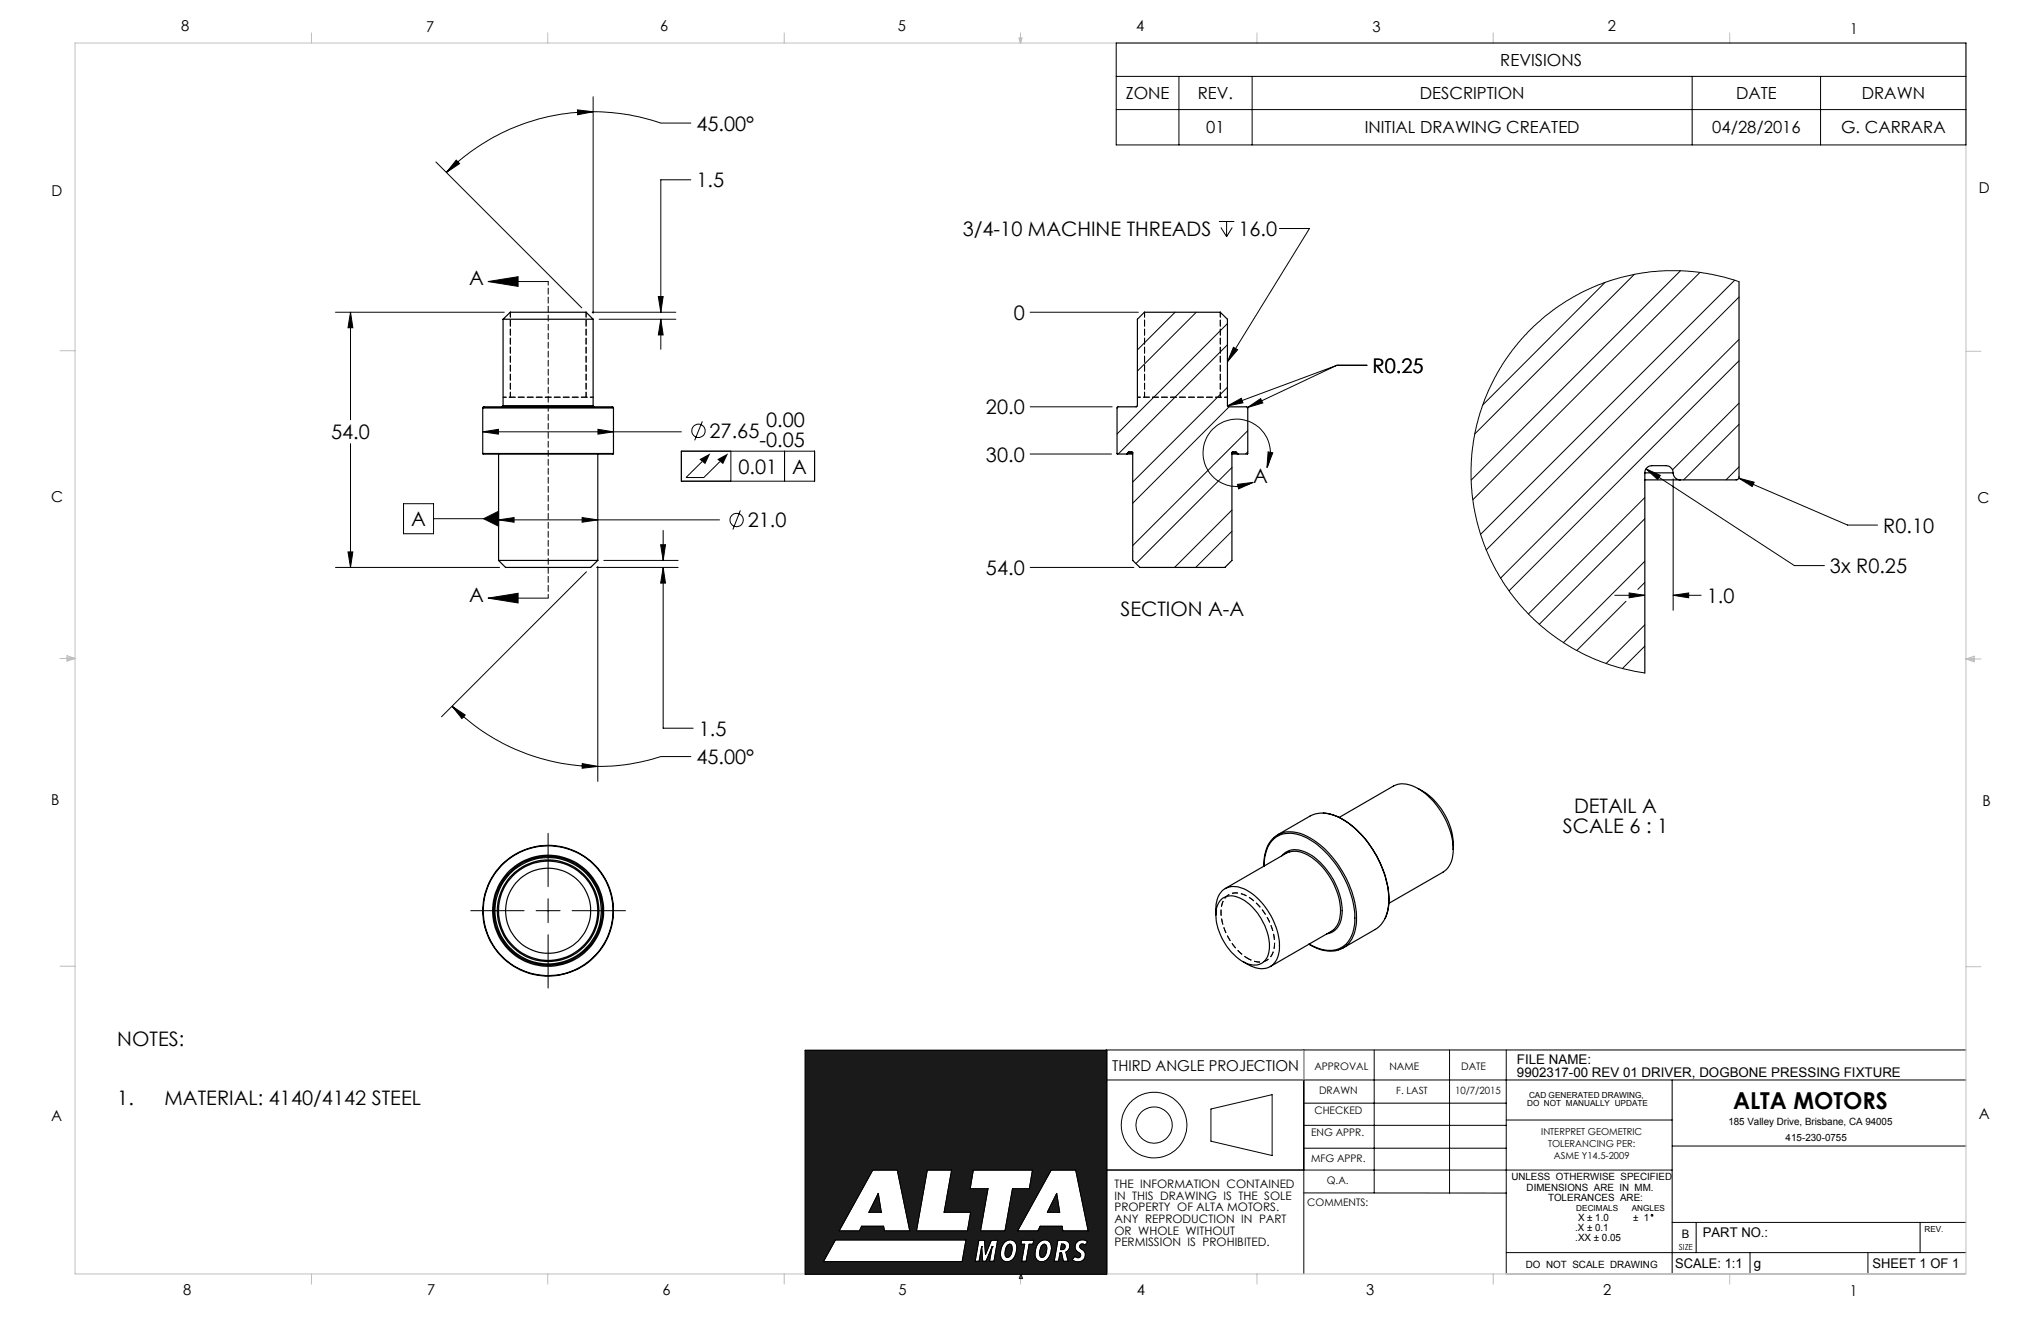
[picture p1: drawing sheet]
<svg xmlns="http://www.w3.org/2000/svg" width="432mm" height="279mm" viewBox="0 0 432 279" stroke-linecap="round" stroke-linejoin="round" font-family="sans-serif">
<g fill="none" stroke="#000" stroke-width=".21">
<path d="M170.4 222.1h63.7v47.4h-63.7zM234 228.4h181.9M256.2 234.6l12.9-3.1v12.9l-12.9-3zM275.8 238h42.9M275.8 233.3h42.9M275.8 222.1v47.3M290.7 222.1v30.2M306.7 222.1v30.2M318.7 222.1v47.4M318.7 236.9h35.1M353.8 228.4v41.1M415.9 222.1h-181.9v47.4"/>
<path d="M184.6 247.5h5.2l2.7 12.8h-5.4l-.2-.9h-4.6l-.5 .9h-4.3zM185.8 252.4l.6 4h-2.6zM196.2 247.5h5.1l-1.6 8.9h5.7l-.7 3.9h-10.8zM205.9 247.5h12.5l-.6 3.9h-3.6l-1.6 8.9h-5.2l1.6-8.9h-3.8zM222.4 247.5h5.2l2.6 12.8h-5.3l-.2-.9h-4.6l-.5 .9h-4.3zM223.6 252.4l.6 4h-2.6zM234 247.5h119.8M275.8 252.3h42.9M275.8 242.9h42.9M353.8 258.6h62.1M353.8 242.4h62.1M358.8 258.6v6.3"/>
<path d="M406.2 258.6v6.3M176.7 262.3h27.7l-.8 4.5h-29.4zM207.7 263.7h.1M207.7 263.7l-.5 3.1h-.9l.8-4.5h1.2l.2 3 1.2-3h1.4l-.8 4.5h-1l.6-3.1M207.7 263.7l.2 3.1h.7l1.3-3.1M209.9 263.7h.1M212.5 262.7a1.5 1.5 0 0 1 1.8-.3 1.5 1.5 0 0 1 .8 1.7 2.51 2.51 0 0 1-2.1 2.8 1.51 1.51 0 0 1-1.4-1.8 3.6 3.6 0 0 1 .9-2.4zM213.2 263.3l.4-.2a.84 .84 0 0 1 .5 1.2l-.2 1a.79 .79 0 0 1-1 .6 2.06 2.06 0 0 1 .3-2.6zM216.1 262.3h2.6l-.2 .9h-.8l-.6 3.6h-1l.7-3.6h-.8zM219.9 262.7a1.5 1.5 0 0 1 1.8-.3 1.5 1.5 0 0 1 .8 1.7 2.58 2.58 0 0 1-2.2 2.8 1.46 1.46 0 0 1-1.3-1.8 3.2 3.2 0 0 1 .9-2.4zM220.5 263.3l.4-.2a.84 .84 0 0 1 .5 1.2l-.2 1a.73 .73 0 0 1-1 .6 2.06 2.06 0 0 1 .3-2.6zM223.8 262.3a2.71 2.71 0 0 1 2.2 .3 1.46 1.46 0 0 1-.5 2.2l.5 2h-1l-.4-1.8h-.3l-.4 1.8h-.9z"/>
<path d="M224.6 263.1h.3a.64 .64 0 0 1 .4 .9 .64 .64 0 0 1-.9 .3zM228 262.5a1.68 1.68 0 0 1 2.1 .2l-.5 .6-.5-.2h-.4l-.2 .3a1.81 1.81 0 0 0 .9 1.3 1.56 1.56 0 0 1-.5 2 1.56 1.56 0 0 1-2.1-.3l.6-.7a.63 .63 0 0 0 .8 .3 .63 .63 0 0 0 .3-.9 1.48 1.48 0 0 1-1.1-1.1 1.48 1.48 0 0 1 .6-1.5zM318.7 264.9h97.2M370.2 264.9v4.6M395.2 264.9v4.6"/>
<circle cx="244.1" cy="238" r="3.8"/>
<circle cx="244.2" cy="238" r="6.9"/>
</g>
<path d="M234.1 222.1v47.4" fill="none" stroke="#191924" stroke-width=".25"/>
<g fill="none" stroke="#c0c0c0" stroke-width=".21">
<path d="M15.9 9.1h400v260.4h-400zM65.9 6.9v2.2M115.9 6.9v2.2M165.9 6.9v2.2M215.6 8h.6l-.3 1.1zM215.7 8l.2 1.1M215.9 6.9v2.2M216 8l-.1 1.1M265.9 6.9v2.2M315.9 6.9v2.2M365.9 6.9v2.2M12.7 74.2h3.2"/>
<path d="M415.9 74.3h3.2M12.7 139.3h3.2M14.2 139.1l1.7 .2M14.2 138.7l1.7 .6-1.7 .5zM15.9 139.3l-1.7 .3M415.9 139.4h3.2M415.9 139.4l1.8-.6v1.2zM415.9 139.4l1.8 .3M417.7 139.2l-1.8 .2M12.7 204.4h3.2M415.9 204.5h3.2M275.8 222.1v6.3"/>
<path d="M65.9 269.5v2.1M115.9 269.5v2.1M165.9 269.5v2.1M215.9 269.5v2.1M215.9 269.5l.3 .8h-.6zM265.9 269.5v2.1M315.9 269.5v2.1M365.9 269.5v2.1"/>
</g>
<path d="M216 269.5l.3 .9h-.6z" fill="none" stroke="#00f" stroke-width=".25"/>
<path d="M224.6 263.1l-.2 1.2h.5l.5-.4v-.5l-.3-.2zM185.8 252.4l-2 4h2.6zM213.3 263.3l-.4 .5-.3 1.2 .1 .7 .3 .3h.3l.4-.4 .4-1.3-.1-1-.3-.2zM223.6 252.4l-2 4h2.6zM219.9 262.7l.8-.4h.8l.6 .3 .3 .9v1l-.3 1.2-.6 .8-.8 .4-1.1-.2-.4-.4-.2-.5 .1-1.8zM212.4 262.8l.7-.5 .8-.1 .7 .3 .5 .7v1.2l-.4 1.4-.6 .8-.7 .3h-.7l-.4-.2-.5-.5-.1-.5 .1-1.6zM222.4 247.5h5.2l2.6 12.9h-5.3l-.2-1h-4.6l-.5 1h-4.3zM227.8 262.8a1.63 1.63 0 0 1 2.3-.1l-.5 .6-.4-.2-.7 .2-.1 .5 .4 .4a1.49 1.49 0 0 1 .6 2.1 1.49 1.49 0 0 1-2.2 .4l-.4-.3 .7-.6a.64 .64 0 0 0 1.1 0 .64 .64 0 0 0-.6-1 1.3 1.3 0 0 1-.2-2zM223.8 262.3h1.4l.6 .2a1.38 1.38 0 0 1-.3 2.3l.5 2h-1l-.4-1.8h-.3l-.4 1.8h-.9zM216.1 262.3h2.6l-.2 .9h-.8l-.6 3.6h-1l.7-3.6h-.8zM207.1 262.3h1.2l.2 3 1.2-3h1.4l-.8 4.5h-1l.6-3.1-1.3 3.1h-.7l-.2-3.1-.5 3.1h-.9zM196.2 247.5h5.1l-1.6 8.9h5.7l-.7 4h-10.8zM176.7 262.3h27.7l-.8 4.5h-29.4zM184.6 247.5h5.2l2.7 12.9h-5.4l-.2-1h-4.6l-.5 1h-4.3zM205.9 247.5h12.5l-.6 3.9h-3.6l-1.6 9h-5.2l1.6-9h-3.8zM170.4 222.1v47.4h63.7v-47.4zM220.6 263.3l-.5 .7-.1 .8v.8l.3 .4 .5-.1 .3-.4 .4-1.4-.3-.9-.3-.1z" fill-rule="evenodd" fill="#191924"/>
<g fill="none" stroke="#000" stroke-width=".21">
<path d="M236.1 9.1h179.8v21.6h-179.8zM236.1 16.2h179.8M249.4 16.2v14.5M264.9 16.2v14.5M358 16.2v14.5M385.2 16.2v14.5M92.2 34.3l30.9 30.8M96.5 33.9l.7 .7-2.8 1.9zM122.2 23.2l3.3 .4-3.3 .7zM125.5 20.5v45.8M125.5 23.6a44.1 44.1 0 0 0-31.1 12.9M125.5 23.6a44.3 44.3 0 0 1 14.3 2.4h6.4"/>
<path d="M146.2 38h-6.4v28M236.1 23.2h179.8M103.3 59.5l6.3-1v2.1zM103.3 59.5h12.7M257.9 46.8h3.2M258.3 48.1l1.2 2M259.5 46.8v3.3M260.7 48.1l-1.2 2M270.7 48.3h6.3l-17.3 28.2M339.6 59.7l-25.9 25.9M345.8 58l-33.8 33.8M355.5 57.3l-44.2 44.2"/>
<path d="M359.7 57.6l-48.1 48.1M367 59.3l-53.8 53.7M367.9 59.6l-3.1-1-5.1-1-4.2-.3-5.8 .1-3.9 .6-5 1.3-3.9 1.5-3.5 1.7-4.3 2.7-3 2.4-3.5 3.3-2.7 3.2-2.6 4-2.4 4.5-1.3 3.3-1.2 4-.9 4.8-.3 4.1 .1 4 .5 4.5 1.3 5.3 1.3 3.7 2.1 4.4 2 3.2 2.7 3.6 3.3 3.5 2.9 2.5 3.4 2.4 3.6 2.1 4.4 2 3.7 1.2 5.5 1.1M71 66h35.7M74.2 66l.4 3.3h-1zM74.2 66v22.8M125.3 66h17.7M126.8 67.5h16.2M139.3 62.7h1l-.5 3.3zM139.8 67.5v6.4M139.8 67.5l.5 3.3h-1zM217.9 66h22.9"/>
<path d="M248.6 66l-8 8M253.1 66l-12.5 12.5M259.7 68.4l-23.4 23.4M259.7 72.9l-23.1 23.1M260.9 73.4l.9 .6-2.1 2.5zM282.9 77.3l-23.2 8.6M282.9 77.3h6.3M282.9 77.3l-19 8.9M367.9 71.8l-50.4 50.5M367.9 62.8l-53.5 53.5M367.9 76.3l-48.6 48.7M74.2 93.8v26.2"/>
<path d="M102.1 91.3h42M102.1 91.3l3.3-.5v1zM126.5 90.8l3.3 .5-3.3 .5zM144.1 95.4h28.2v6.4h-28.2zM148.5 97.6l-3.4 3.4h3.8l3.4-3.4M148.6 89.1l-1.6 4M154.6 95.4v6.4M166 95.4v6.4M217.9 86h17.4M217.9 96h17.3M259.7 81.9l-20.1 20.1M259.7 85.9l2.9-1.7 .4 1z"/>
<path d="M260 86l-20.4 20.4M260.6 98.9l-20.3 20.3M263.9 86.2l2.8-1.9 .5 .9zM264 91.1l-24.4 24.3M264 95.6l-.5 .4M268 98.9a7.1 7.1 0 0 0-5.5-10.2 7.1 7.1 0 0 0-7.9 8.5 7.1 7.1 0 0 0 10.5 4.8M268.3 95.6l1 .2-1.3 3.1zM348.2 99.2l31.4 20.4h6.4M348.2 99.2l3.1 1.3-.6 .9zM367.9 85.3l-14.1 14.1M367.9 98.7l-2.7 2.8M367.9 89.7l-11.7 11.8"/>
<path d="M73.6 116.7h1l-.4 3.3zM85.4 106.5h6.3v6.4h-6.3zM91.7 109.7h13.8M102.3 109.7l3.2-1.6v3.2zM105.5 110h46.7M105.5 110l3.3-.5v1zM123.2 109.5l3.3 .5-3.3 .5zM126.5 119.8v45.5M127.7 118.5h15.8M139.8 115.2h1l-.5 3.3zM140.3 112.2v6.3M156.6 107.9l-1.6 4.1"/>
<path d="M260.6 107.9l-12.1 12.1M260.6 112.4l-7.6 7.6M261.8 102.4l3.3-.4-3.1 1.4zM348 105.2l-24.6 24.7M348 118.7l-17.2 17.2M348 109.7l-22.4 22.3M354 101.3v27.8M367.9 101.1l3.2 .9-.4 .9zM367.9 101.1l23 10h6.3M71 120h34.7M103.3 126.5l6.3-1v2zM103.3 126.5h12.7"/>
<path d="M124.1 120.9l-30.7 30.7M126.2 120h17.3M140.3 120l.5 3.3h-1zM140.3 120v34h6.3M217.9 120h22M341.6 125.9h6.4M344 127.2l-10.4 10.4M344.7 125.4l3.3 .5-3.3 .5zM348 132.2l-8.2 8.1M348 123.2l-1.5 1.5M348 136.7l-4.7 4.7M354 125.9h5.9"/>
<path d="M354 125.9l3.3-.5v1zM95.6 149.4l2.8 1.8-.7 .8zM95.6 149.4a43.7 43.7 0 0 0 30.9 12.7M116 176.2v11.3M123.2 161.5l3.3 .6-3.3 .4zM146.2 160h-6.4a41.6 41.6 0 0 1-13.3 2.1M99.6 192.6h11.3M113.4 192.6h5.1M116 190.1v5.1M116 197.7v11.3M121 192.6h11.3M170.4 222.1h63.7v47.4h-63.7z"/>
<path d="M184.6 247.5h5.2l2.7 12.9h-5.4l-.2-1h-4.6l-.5 1h-4.3zM185.8 252.4l.6 4h-2.6zM196.2 247.5h5.1l-1.6 8.9h5.7l-.7 4h-10.8zM205.9 247.5h12.5l-.6 3.9h-3.6l-1.6 9h-5.2l1.6-9h-3.8zM222.4 247.5h5.2l2.6 12.9h-5.3l-.2-1h-4.6l-.5 1h-4.3zM223.6 252.4l.6 4h-2.6zM176.7 262.3h27.7l-.8 4.5h-29.4zM207.7 263.7h.1M207.7 263.7l-.5 3.1h-.9l.8-4.5h1.2l.2 3 1.2-3h1.4l-.8 4.5h-1l.6-3.1M207.7 263.7l.2 3.1h.7l1.3-3.1M209.9 263.7h.1M212.5 262.7a1.5 1.5 0 0 1 1.8-.3 1.5 1.5 0 0 1 .8 1.7 2.51 2.51 0 0 1-2.1 2.8 1.51 1.51 0 0 1-1.4-1.8 3.6 3.6 0 0 1 .9-2.4z"/>
<path d="M213.2 263.3l.4-.2a.84 .84 0 0 1 .5 1.2l-.2 1a.79 .79 0 0 1-1 .6 2.06 2.06 0 0 1 .3-2.6zM216.1 262.3h2.6l-.2 .9h-.8l-.6 3.6h-1l.7-3.6h-.8zM219.9 262.7a1.5 1.5 0 0 1 1.8-.3 1.5 1.5 0 0 1 .8 1.7 2.58 2.58 0 0 1-2.2 2.8 1.46 1.46 0 0 1-1.3-1.8 3.2 3.2 0 0 1 .9-2.4zM220.5 263.3l.4-.2a.84 .84 0 0 1 .5 1.2l-.2 1a.73 .73 0 0 1-1 .6 2.06 2.06 0 0 1 .3-2.6zM223.8 262.3h1.3a1.3 1.3 0 0 1 1.2 1.1 1.3 1.3 0 0 1-.8 1.4l.5 2h-1l-.4-1.8h-.3l-.4 1.8h-.9zM224.6 263.1a.61 .61 0 0 1 .8 .5 .61 .61 0 0 1-.7 .7h-.3zM227.7 262.9a1.65 1.65 0 0 1 2.4-.2l-.5 .6a.62 .62 0 0 0-1.1 .1 .62 .62 0 0 0 .5 .9 1.48 1.48 0 0 1 .4 2 1.48 1.48 0 0 1-2 .5l-.6-.4 .6-.7a.65 .65 0 0 0 1.1 .1 .65 .65 0 0 0-.5-1 1.41 1.41 0 0 1-.3-1.9z"/>
<circle cx="147.8" cy="91.1" r="1.41"/>
<circle cx="155.8" cy="110" r="1.42"/>
<circle cx="349.5" cy="257" r=".19"/>
</g>
<g fill="#000">
<path d="M260.9 73.4l.9 .6-2.1 2.5zM102.3 109.7l3.2-1.6v3.2z"/>
<path d="M103.3 59.5l6.3-1v2.1zM103.3 126.5l6.3-1v2zM268.3 95.6l1 .2-1.3 3.1zM261.8 102.4l3.3-.4-3.1 1.4z"/>
<path d="M74.2 66l.4 3.3h-1zM73.6 116.7h1l-.4 3.3zM102.1 91.3l3.3-.5v1zM126.5 90.8l3.3 .5-3.3 .5zM105.5 110l3.3-.5v1zM123.2 109.5l3.3 .5-3.3 .5zM95.6 149.4l2.8 1.8-.7 .8zM123.2 161.5l3.3 .6-3.3 .4zM140.3 120l.5 3.3h-1zM139.8 115.2h1l-.5 3.3zM122.2 23.2l3.3 .4-3.3 .7zM96.5 33.9l.7 .7-2.8 1.9zM139.3 62.7h1l-.5 3.3zM139.8 67.5l.5 3.3h-1zM259.7 85.9l3.3-.7-.4-1zM263.9 86.2l3.3-1-.5-.9zM367.9 101.1l2.8 1.8 .4-.9zM348.2 99.2l2.5 2.2 .6-.9zM344.7 125.4l3.3 .5-3.3 .5zM354 125.9l3.3-.5v1z"/>
<path d="M148 97.2l1.2 1 1.1-2.3zM151.7 97.2l1.3 1 1.1-2.3z"/>
</g>
<path d="M264 202.7a12.1 12.1 0 0 1-5.6-11 3.2 3.2 0 0 1 5.2-2.3 12 12 0 0 1 5.9 11.4 3.2 3.2 0 0 1-4.9 2.2l-.6-.3" fill="none" stroke="#000" stroke-width=".21" stroke-dasharray="1.3 .6" stroke-dashoffset=".4" stroke-linecap="butt"/>
<path d="M116 59.5v67" fill="none" stroke="#000" stroke-width=".21" stroke-dasharray="1.3 .6" stroke-dashoffset=".5"/>
<path d="M106.5 84h19M240.6 84h19.1" fill="none" stroke="#000" stroke-width=".21" stroke-dasharray="1.3 .6" stroke-dashoffset=".6"/>
<path d="M108 66v18M124 66v18M242.1 66v18M258.2 66v18" fill="none" stroke="#000" stroke-width=".21" stroke-dasharray="1.3 .6" stroke-dashoffset=".2"/>
<g fill="none" stroke="#000" stroke-width=".25">
<path d="M367.9 59.6v41.3a.6 .6 0 0 1-.6 .6h-11.8M106.4 67.5h19.1M106.4 67.5l1.5-1.5h16.1l1.5 1.5M106.4 67.5v18.3M125.5 67.5v18.3M102.1 86.3l.2-.3h27.3l.2 .3M102.1 95.9l.1 .1 27.6-.1M102.1 86.3h27.7M102.1 95.9h27.7M102.1 86.3v9.6M105.5 96v22.5M106.4 85.8l-.2 .2"/>
<path d="M106.4 85.8h19.1M125.5 85.8l.2 .2M126.5 96v22.5M129.8 86.3v9.6M238.4 96h-2.1v-9.8l.2-.2h3.9l.2-.2v-18.3l1.5-1.5h16.1l1.5 1.5v18.4l.2 .1h3.9l.2 .3v9.6l-2.1 .1M238.4 96h1.2M238.7 95.8l.1-.3h.7l.1 .3M238.7 95.8l-.3 .2M238.7 95.8h.9M239.6 95.8v22.7l1.6 1.5h18l1.4-1.5v-22.7M260.6 95.8l.2-.3h.7l.2 .3M260.6 96h1.3"/>
<path d="M260.6 95.8h1.1M261.7 95.8l.2 .2M105.5 118.5h21M105.5 118.5l1.5 1.5h18l1.5-1.5M348 100a1.51 1.51 0 0 1 1.5-1.5h3a1.57 1.57 0 0 1 1.5 1.5M348 101.5h7.5M348 100h6M348 100v42.3M354 100a1.45 1.45 0 0 0 1.5 1.5M270.3 176.6l6.8-4a6.7 6.7 0 0 1 6.5 .5 21.6 21.6 0 0 1 10.2 17.2 6.9 6.9 0 0 1-2.8 6.3l-6.9 3.9M280 172a12.6 12.6 0 0 1 8.3 4.8 21 21 0 0 1 5.5 14.4l-.3 1.7-.5 1.4M283.3 172.9l11.5-6.6a5.5 5.5 0 0 1 5.6 .7 16.6 16.6 0 0 1 7 12.7"/>
<path d="M300 166.8a14 14 0 0 1 7.4 12.9M307.4 179.7a5.2 5.2 0 0 1-2.1 4.8l-11.5 6.6M257.2 193.5a6.4 6.4 0 0 1 1.3-5 4.1 4.1 0 0 1 4.8-.5 14.4 14.4 0 0 1 7.4 13.1 3.8 3.8 0 0 1-5.6 3.4l-2.2-1.2M258.4 190.3a3.6 3.6 0 0 1 4.4-.1 12.3 12.3 0 0 1 5.7 10.8 3.3 3.3 0 0 1-1.9 2.9 3.3 3.3 0 0 1-3.4-.4 12 12 0 0 1-5.9-11.2l.4-1.1zM259.2 187.9l12.9-7.4a5.1 5.1 0 0 1 5.5 .9 14.5 14.5 0 0 1 5.9 12.3 4.1 4.1 0 0 1-1.9 3.3l-12.9 7.4M267.4 183.2a7.1 7.1 0 0 1 2.9-6.6 6.8 6.8 0 0 1 7.1 .7 21.4 21.4 0 0 1 9.6 17.5 6.3 6.3 0 0 1-3.4 6l-.4 .1M267.4 183.2a7.2 7.2 0 0 1 2.7-6.2 6.6 6.6 0 0 1 6.9 .6 21.1 21.1 0 0 1 9.6 17.2 6.1 6.1 0 0 1-3.8 6 7.8 7.8 0 0 1-5.8-1.1M271.2 181a4.1 4.1 0 0 1 5.4-.6 14.6 14.6 0 0 1 7.3 13.3 3.9 3.9 0 0 1-3.2 3.8M276.9 199.7a7.7 7.7 0 0 0 6.2 1.2"/>
<circle cx="116" cy="192.6" r="9"/>
<circle cx="116" cy="192.6" r="11.5"/>
<circle cx="116" cy="192.6" r="13.7"/>
<circle cx="116" cy="192.6" r="11.3"/>
<circle cx="116" cy="192.6" r="10.8"/>
<circle cx="116" cy="192.6" r="11.7"/>
<circle cx="116" cy="192.6" r="13.8"/>
<circle cx="116" cy="192.6" r="10.5"/>
</g>
<text font-size="4.9" x="366.6" y="234.7">ALTA MOTORS</text>
<g font-size="4.2">
<text x="147.3" y="27.6">45.00°</text>
<text x="147.3" y="39.6">1.5</text>
<text x="203.7" y="49.9">3/4-10 MACHINE THREADS</text>
<text x="262" y="49.9">16.0</text>
<text x="99.3" y="60.3">A</text>
<text x="214.5" y="67.6">0</text>
<text x="290.4" y="78.9">R0.25</text>
<text x="208.6" y="87.6">20.0</text>
<text x="70.1" y="92.9">54.0</text>
<text x="150.1" y="92.7">27.65</text>
<text x="160.7" y="94.5">-0.05</text>
<text x="162.1" y="90.4">0.00</text>
<text x="156.2" y="100.2">0.01</text>
<text x="167.6" y="100.2">A</text>
<text x="208.6" y="97.6">30.0</text>
<text x="265.1" y="102.1">A</text>
<text x="87" y="111.3">A</text>
<text x="158.2" y="111.5">21.0</text>
<text x="398.4" y="112.6">R0.10</text>
<text x="208.6" y="121.6">54.0</text>
<text x="387.2" y="121.2">3x R0.25</text>
<text x="99.3" y="127.2">A</text>
<text x="237" y="130.3">SECTION A-A</text>
<text x="361.1" y="127.5">1.0</text>
<text x="147.8" y="155.6">1.5</text>
<text x="147.3" y="161.6">45.00°</text>
<text x="333" y="172">DETAIL A</text>
<text x="330.6" y="176.1">SCALE 6 : 1</text>
<text x="24.8" y="221.3">NOTES:</text>
<text x="24.8" y="233.7">1.</text>
<text x="34.8" y="233.7">MATERIAL: 4140/4142 STEEL</text>
</g>
<g font-size="3.5">
<text x="317.4" y="13.9">REVISIONS</text>
<text x="238.2" y="21">ZONE</text>
<text x="253.4" y="21">REV.</text>
<text x="300.4" y="21">DESCRIPTION</text>
<text x="367.3" y="21">DATE</text>
<text x="393.9" y="21">DRAWN</text>
<text x="255.2" y="28.2">01</text>
<text x="288.7" y="28.2">INITIAL DRAWING CREATED</text>
<text x="362.2" y="28.2">04/28/2016</text>
<text x="389.5" y="28.2">G. CARRARA</text>
</g>
<g font-size="3.2">
<text x="38.3" y="6.7">8</text>
<text x="90.2" y="6.7">7</text>
<text x="139.7" y="6.5">6</text>
<text x="190" y="6.5">5</text>
<text x="240.4" y="6.5">4</text>
<text x="290.4" y="6.7">3</text>
<text x="340.2" y="6.6">2</text>
<text x="391.4" y="7.2">1</text>
<text x="10.9" y="41.6">D</text>
<text x="418.7" y="40.7">D</text>
<text x="10.8" y="106.3">C</text>
<text x="418.4" y="106.4">C</text>
<text x="10.8" y="170.2">B</text>
<text x="419.4" y="170.6">B</text>
<text x="235.3" y="226.5">THIRD ANGLE PROJECTION</text>
<text x="10.8" y="237.2">A</text>
<text x="418.6" y="236.8">A</text>
<text x="38.8" y="273.8">8</text>
<text x="90.4" y="273.8">7</text>
<text x="140.2" y="273.8">6</text>
<text x="190.1" y="273.9">5</text>
<text x="240.5" y="273.8">4</text>
<text x="289" y="273.9">3</text>
<text x="339.1" y="273.8">2</text>
<text x="391.4" y="274.1">1</text>
</g>
<g font-size="2.8">
<text x="320.9" y="225">FILE NAME:</text>
<text x="320.9" y="227.8">9902317-00 REV 01 DRIVER, DOGBONE PRESSING FIXTURE</text>
<text x="360.3" y="261.7">PART NO.:</text>
<text x="354.4" y="268.2">SCALE: 1:1</text>
<text x="371.1" y="268.2">g</text>
<text x="396.2" y="268.2">SHEET 1 OF 1</text>
</g>
<g font-size="2.5">
<text x="235.8" y="251.3">THE INFORMATION CONTAINED</text>
<text x="235.8" y="253.8">IN THIS DRAWING IS THE SOLE</text>
<text x="235.8" y="256.2">PROPERTY OF ALTA MOTORS.</text>
<text x="235.8" y="258.7">ANY REPRODUCTION IN PART</text>
<text x="235.8" y="261.2">OR WHOLE WITHOUT</text>
<text x="235.8" y="263.6">PERMISSION IS PROHIBITED.</text>
<text x="355.8" y="261.8">B</text>
</g>
<g font-size="2.2">
<text x="278.1" y="226.4">APPROVAL</text>
<text x="294" y="226.3">NAME</text>
<text x="309.1" y="226.4">DATE</text>
<text x="279.1" y="231.4">DRAWN</text>
<text x="278.1" y="235.5">CHECKED</text>
<text x="277.4" y="245.8">MFG APPR.</text>
<text x="277.4" y="240.3">ENG APPR.</text>
<text x="280.7" y="250.5">Q.A.</text>
<text x="276.6" y="255.1">COMMENTS:</text>
</g>
<g font-size="2.1">
<text x="295.4" y="231.4">F. LAST</text>
<text x="307.8" y="231.3">10/7/2015</text>
<text x="365.7" y="237.8">185 Valley Drive, Brisbane, CA 94005</text>
<text x="377.8" y="241.2">415-230-0755</text>
<text x="319.7" y="249.6">UNLESS OTHERWISE SPECIFIED</text>
<text x="323" y="251.9">DIMENSIONS ARE IN MM.</text>
<text x="327.5" y="254">TOLERANCES ARE:</text>
<text x="333.3" y="260.4">.X ± 0.1</text>
<text x="333.3" y="262.5">.XX ± 0.05</text>
<text x="333.8" y="258.3">X ± 1.0</text>
<text x="345.5" y="258.3">± 1</text>
<text x="322.8" y="268.2">DO NOT SCALE DRAWING</text>
</g>
<g font-size="2">
<text x="326.1" y="240">INTERPRET GEOMETRIC</text>
<text x="327.5" y="242.5">TOLERANCING PER:</text>
<text x="328.8" y="245">ASME Y14.5-2009</text>
</g>
<g font-size="1.8">
<text x="323.5" y="232.2">CAD GENERATED DRAWING,</text>
<text x="323.1" y="234">DO NOT MANUALLY UPDATE</text>
<text x="333.5" y="256">DECIMALS</text>
<text x="345.2" y="256">ANGLES</text>
<text x="407.1" y="260.6">REV.</text>
<text x="355.2" y="264.3">SIZE</text>
</g>
</svg>
